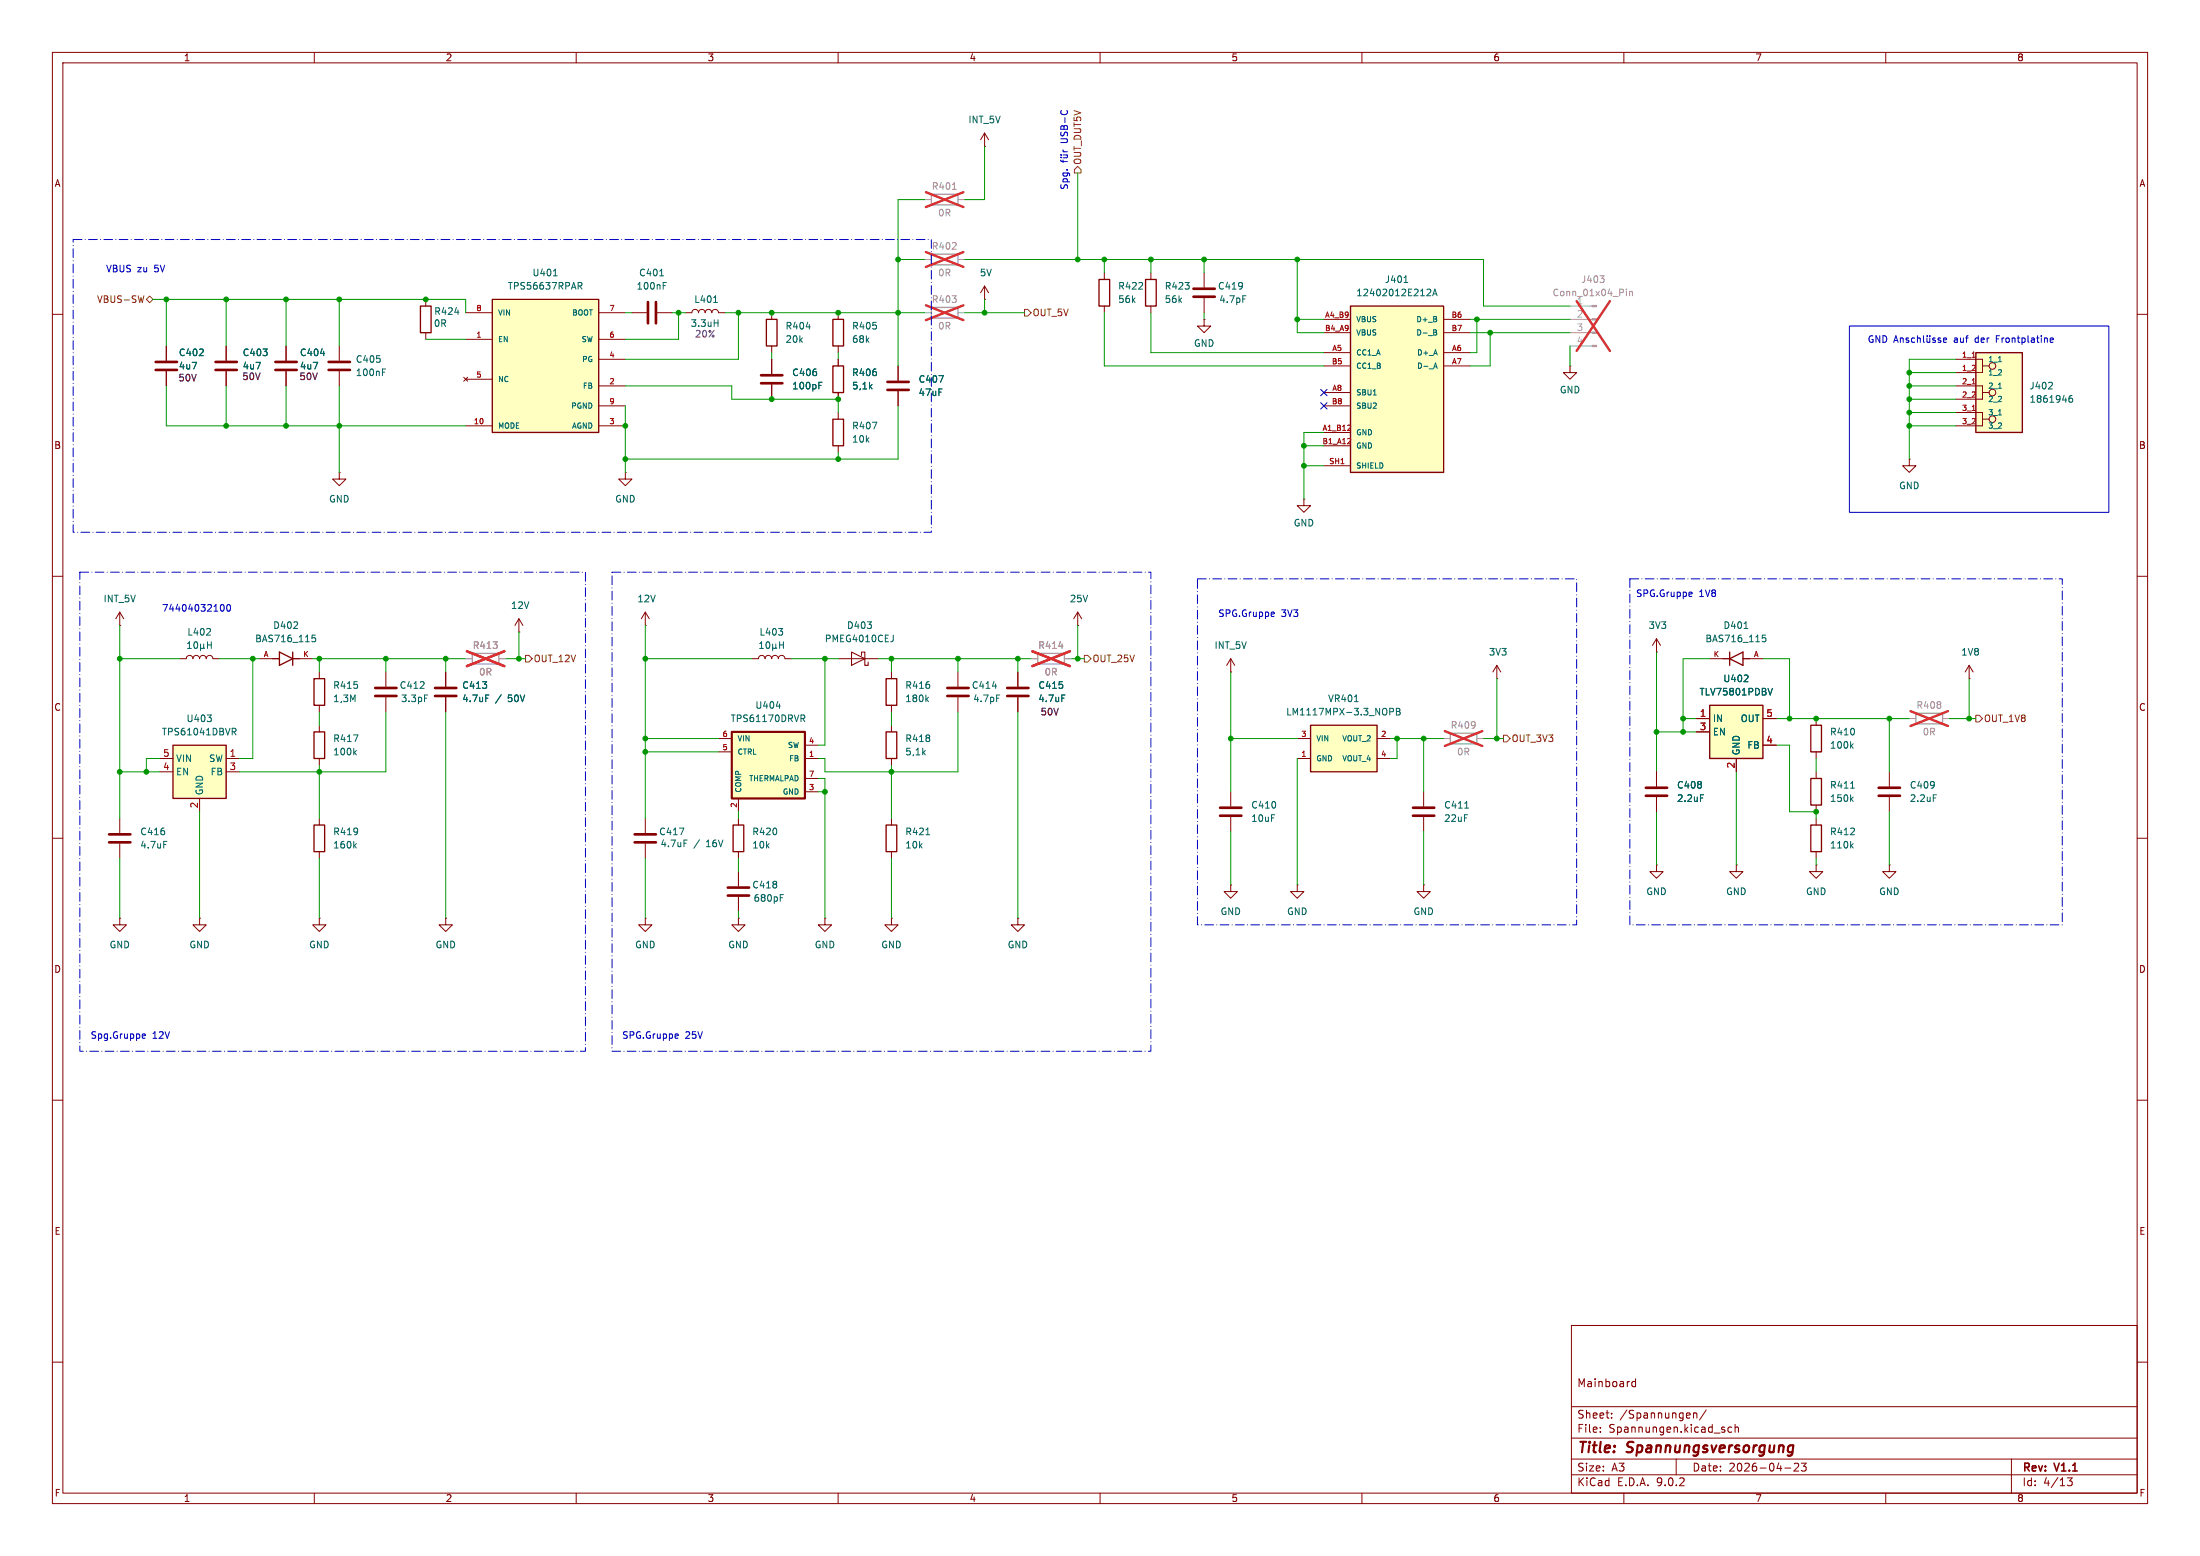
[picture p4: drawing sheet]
<svg xmlns="http://www.w3.org/2000/svg" width="420mm" height="297mm" viewBox="0 0 420 297" stroke-linecap="round" stroke-linejoin="round" font-family="sans-serif">
<g fill="none" stroke="#840000" stroke-width=".19">
<path d="M10 10h400v277h-400zM12 12h396v273h-396zM60 10v2M110 10v2M160 10v2M210 10v2M260 10v2M310 10v2M360 10v2M10 60h2M408 60h2M10 110h2"/>
<path d="M99.1 118.1l-.8 1.3M99.1 118.1l.7 1.3M99.1 118.1v2.6M408 110h2M73.7 128.3v2.8M73.7 133.1v2.8M99.1 120.7h.1M170.2 128.3v1.2M170.2 134.6v1.3M10 160h2M408 160h2M123.2 175.3v1.2h1.3l-1.3 1.3-1.3-1.3h1.3"/>
<path d="M123.2 175.3h.1M141 175.3v1.2h1.2l-1.2 1.3-1.3-1.3h1.3M141 175.3h.1M141 166.4v2.8M141 171.2v2.8M10 210h2M408 210h2M300 253h108v32h-108zM10 260h2M300 278.5h108M300 274.5h108M300 268.5h108"/>
<path d="M305.5 273.2v.2M305.5 272.5v.1M307.7 270.5v.2M307.7 269.8v.1M312.2 263.2v1.5M312.2 263.8l-.4-.1-.3 .3 .2 .6h.5M320 278.5v3M323.3 269.7v1M323.3 269.8l.2-.1 .4 .1v.9M325.7 269.1l-1.3 1.9M330.6 272.5l-.4-.1-.3 .3 .1 .6h.6M331.2 272.5l.2-.1 .4 .1 .1 .9"/>
<path d="M331.2 271.9v1.5M342.5 279.4l.6-.1 .2 .1 .1 .3-1 1.1h1M343.9 279.3h.9l-.5 .6 .4 .1v.6l-.2 .2-.6-.2M384 278.5v6.5M408 260h2M60 285v2M110 285v2M160 285v2M210 285v2M260 285v2M300 281.5h108M310 285v2"/>
<path d="M340.7 280.2h1.2M360 285v2M394.7 282.1h.9l-.5 .6 .4 .1v.6l-.2 .2-.6-.1"/>
</g>
<path d="M342.2 275.9l.1 .1M342.4 275.9l-.2 1.6" fill="none" stroke="#840000" stroke-width=".4"/>
<path d="M169.2 129.5h2v5.1h-2z" fill="none" stroke="#840000" stroke-width=".25"/>
<path d="M81 132.7h.6M176.9 133.4l.3 .5M177.2 133.1l-.4 .5M149 171.4h.4M149 170.8h.6" fill="none" stroke="#006464" stroke-width=".19"/>
<path d="M71.6 131.3h4.1M71.6 132.8h4.1M138.9 169.4h4.1M138.9 170.9h4.1" fill="none" stroke="#840000" stroke-width=".51"/>
<path d="M139.7 139.7h14v12.7h-14z" fill="#ffffc2"/>
<path d="M139.7 139.7h14v12.7h-14z" fill="none" stroke="#840000" stroke-width=".41"/>
<g fill="none" stroke="#840000" stroke-width=".19">
<path d="M120.6 59.7h2.8M125.5 59.7h2.8M130.8 59.7h1.3a.64 .64 0 0 1 .6-.6 .64 .64 0 0 1 .6 .6 .64 .64 0 0 1 .7-.6 .64 .64 0 0 1 .6 .6 .64 .64 0 0 1 .7-.6 .64 .64 0 0 1 .6 .6 .64 .64 0 0 1 .6-.6 .64 .64 0 0 1 .7 .6h1.2M147.3 59.7v1.3M147.3 66v1.3M147.3 68.6v2.8M147.3 73.4v2.8M160 78.7v1.3M160 85.1v1.3M205.7 119.4h.1M205.7 116.8l-.7 1.3M205.7 116.8l.8 1.3"/>
<path d="M205.7 116.8v2.6M160 125.7h7.6M137.2 141h2.5M137.2 143.5h2.5M141 152.4v2.5M141 156.2v1.3M153.7 142.2h2.5M153.7 144.8h2.5M153.7 148.6h2.5M153.7 151.1h2.5M170.2 156.2v1.3M141 162.6v1.2"/>
<path d="M157.5 175.3v1.2h1.2l-1.2 1.3-1.3-1.3h1.3M157.5 175.3h.1M170.2 175.3v1.2h1.2l-1.2 1.3-1.3-1.3h1.3M170.2 175.3h.1M170.2 162.6v1.2M194.3 175.3v1.2h1.3l-1.3 1.3-1.3-1.3h1.3M194.3 175.3h.1M360.7 165.1v1.3h1.2l-1.2 1.2-1.3-1.2h1.3M360.7 165.1h.1"/>
</g>
<g fill="none" stroke="#006464" stroke-width=".19">
<path d="M125.9 52.6h.8M126.6 54.5h.4M126.6 53.9h.6M136.2 57.7h.8M136.3 61.6h.8M137.1 61v1.3M153.9 62.4h.8M156.3 73.6h.4M156.3 73h.6M166.5 80.6h.9l-.6 1.3M148.2 134.8h.8M152.9 136.5h.5l.2 .2-.1 .4h-.6"/>
<path d="M153.2 137.1l.4 .6M170.5 121.2v.9l-.3 .4M176.8 159.3h.7"/>
</g>
<path d="M146.3 61h2v5h-2zM159 80h2v5.1h-2zM140 157.5h2v5.1h-2zM169.2 157.5h2v5.1h-2z" fill="none" stroke="#840000" stroke-width=".25"/>
<path d="M198.1 124.7h5.1v2h-5.1z" fill="none" stroke="#a1a1a1" stroke-width=".25"/>
<path d="M196.8 125.7h1.3M203.2 125.7h1.3" fill="none" stroke="#a1a1a1" stroke-width=".19"/>
<path d="M202.1 123.3h.8" fill="none" stroke="#989898" stroke-width=".19"/>
<path d="M197.1 124.3l7.1 2.8M204.2 124.3l-7.1 2.8" fill="none" stroke="#e12e31" stroke-width=".46"/>
<path d="M123.7 57.7v4M125.2 57.7v4M145.3 71.6h4.1M145.3 73.2h4.1" fill="none" stroke="#840000" stroke-width=".51"/>
<path d="M162.6 124.5l2.5 1.2-2.5 1.3zM164.5 125.1v-.6h.6v2.5h.6v-.6" fill="none" stroke="#840000" stroke-width=".2"/>
<path d="M94 57.2h20.3v25.4h-20.3z" fill="#ffffc2"/>
<path d="M80.3 58.4h2v5.1h-2zM94 57.2h20.3v25.4h-20.3zM169.2 139.7h2v5.1h-2zM59.9 157.5h2.1v5.1h-2.1zM345.7 148.6h2v5.1h-2z" fill="none" stroke="#840000" stroke-width=".25"/>
<g fill="none" stroke="#840000" stroke-width=".19">
<path d="M188 27.9h.1M188 25.4l-.8 1.3M188 25.4l.7 1.3M188 25.4v2.5M81.3 57.2v1.2M88.9 59.7h5.1M114.3 59.7h5.1M31.7 66v2.8M31.7 70.9v2.8M43.2 66v2.8M43.2 70.9v2.8M54.6 66v2.8"/>
<path d="M54.6 70.9v2.8M64.8 66v2.8M64.8 70.9v2.8M81.3 63.5v1.3M88.5 72l.8 .8M88.9 64.8h5.1M88.9 72.4h5.1M89.3 72l-.8 .8M114.3 64.8h5.1M114.3 68.6h5.1M114.3 73.7h5.1M114.3 77.5h5.1"/>
<path d="M64.8 90.2v1.2h1.2l-1.2 1.3-1.3-1.3h1.3M64.8 90.2h.1M88.9 81.3h5.1M114.3 81.3h5.1M119.4 90.2v1.2h1.2l-1.2 1.3-1.3-1.3h1.3M119.4 90.2h.1M22.9 119.4h.1M22.9 116.8l-.8 1.3M22.9 116.8l.7 1.3M22.9 116.8v2.6M123.2 119.4h.1M123.2 116.8l-.8 1.3"/>
<path d="M123.2 116.8l.8 1.3M123.2 116.8v2.6M85.1 128.3v2.8M85.1 133.1v2.8M143.5 125.7h1.3a.64 .64 0 0 1 .6-.6 .64 .64 0 0 1 .6 .6 .64 .64 0 0 1 .7-.6 .64 .64 0 0 1 .6 .6 .64 .64 0 0 1 .7-.6 .64 .64 0 0 1 .6 .6 .64 .64 0 0 1 .6-.6 .64 .64 0 0 1 .7 .6h1.2M170.2 138.4v1.3M61 156.2v1.3M123.2 156.2v2.8M170.2 144.8v1.3M346.7 147.3v1.3M346.7 153.7v1.2M61 162.6v1.2"/>
<path d="M123.2 161v2.8"/>
</g>
<g fill="none" stroke="#006464" stroke-width=".19">
<path d="M86.8 59.6h.8M105.7 52.6h.7M110.4 53.9h.5l.2 .3-.1 .3-.6 .1M110.7 54.6l.4 .6M61.2 67.5h.8M73 71h.4M73 70.4h.6M148.6 120h.8l-.4 .4M92.7 132.7h.6M145 123.8h.7M145 122.9l.4-.4v1.3M146.4 122.6l.1-.1a.68 .68 0 0 1 .5 .6 .68 .68 0 0 1-.5 .7l-.3-.5z"/>
<path d="M147.5 123.6l.2 .2 .4-.2M147.5 122.9v1.3M148.1 123.6l.2 .2M148.1 122.9v.7M148.8 122.5v1.3M148.8 123.1h.8M149.3 120.6v.5M149.6 122.5v1.3M129.7 158.1h.9l-.6 1.2M353.3 150.4h.7M353.4 152.5l.4 .5M353.8 152.1l-.5 .5"/>
<path d="M67.7 161.4l.3 .5M68 161l-.5 .5M130.6 160.3h.6"/>
</g>
<path d="M29.7 69.1h4.1M29.7 70.6h4.1M41.1 69.1h4.1M41.1 70.6h4.1M52.6 69.1h4M52.6 70.6h4M62.7 69.1h4.1M62.7 70.6h4.1M83.1 131.3h4M83.1 132.8h4M121.2 159.3h4M121.2 160.8h4" fill="none" stroke="#840000" stroke-width=".51"/>
<path d="M365.8 136.1h5v2.1h-5z" fill="none" stroke="#a1a1a1" stroke-width=".25"/>
<path d="M364.5 137.2h1.3M370.8 137.2h1.3" fill="none" stroke="#a1a1a1" stroke-width=".19"/>
<path d="M364.7 135.7l7.2 2.9M371.9 135.7l-7.2 2.9" fill="none" stroke="#e12e31" stroke-width=".46"/>
<path d="M33 142.2h10.2v10.2h-10.2z" fill="#ffffc2"/>
<path d="M159 69.9h2v5h-2zM159 61h2v5h-2zM52.1 125.7h1.2M53.3 124.5l2.6 1.2-2.6 1.3zM55.9 125.7h1.2M55.9 124.5v2.5M59.9 139.7h2.1v5.1h-2.1zM59.9 129.5h2.1v5.1h-2.1zM345.7 138.4h2v5.1h-2zM33 142.2h10.2v10.2h-10.2z" fill="none" stroke="#840000" stroke-width=".25"/>
<g fill="none" stroke="#840000" stroke-width=".19">
<path d="M160 59.7v1.3M188 57.2h.1M188 54.6l-.8 1.3M188 54.6l.7 1.3M188 54.6v2.6M160 66v1.3M160 68.6v1.3M160 74.9v1.3M171.4 69.9v2.7M171.4 74.7v2.8M34.3 125.7h1.3a.64 .64 0 0 1 .6-.6 .64 .64 0 0 1 .6 .6 .64 .64 0 0 1 .7-.6 .64 .64 0 0 1 .6 .6 .64 .64 0 0 1 .6-.6 .64 .64 0 0 1 .7 .6 .64 .64 0 0 1 .6-.6 .64 .64 0 0 1 .6 .6h1.3M49.5 125.7h2.6"/>
<path d="M57.1 125.7h2.6M61 128.3v1.2M61 134.6v1.3M61 138.4v1.3M182.9 128.3v2.8M182.9 133.1v2.8M194.3 128.3v2.8M194.3 133.1v2.8M346.7 137.2v1.2M22.9 156.2v2.8M30.5 144.8h2.5M30.5 147.3h2.5"/>
<path d="M38.1 152.4v2.5M43.2 144.8h2.5M43.2 147.3h2.5M61 144.8v1.3M346.7 143.5v1.3M22.9 175.3v1.2h1.2l-1.2 1.3-1.3-1.3h1.3M22.9 175.3h.1M22.9 161v2.8M38.1 175.3v1.2h1.3l-1.3 1.3-1.3-1.3h1.3M38.1 175.3h.1M61 175.3v1.2h1.2l-1.2 1.3-1.3-1.3h1.3M61 175.3h.1"/>
<path d="M85.1 175.3v1.2h1.3l-1.3 1.3-1.3-1.3h1.3M85.1 175.3h.1"/>
</g>
<g fill="none" stroke="#006464" stroke-width=".19">
<path d="M179.2 71.7h.9l-.6 1.3M35.8 123.8h.7M35.8 122.9l.4-.4v1.3M37.2 122.6l.1-.1a.68 .68 0 0 1 .5 .6 .68 .68 0 0 1-.5 .7 .84 .84 0 0 1-.1-1.2zM38.3 123.6l.2 .2 .4-.2M38.3 122.9v1.3M38.9 123.6l.2 .2M38.9 122.9v.7M39.4 121.2h.8M39.6 136.5h.7l-.4 .5M39.6 122.5v1.3M39.6 123.1h.7"/>
<path d="M40.1 120.1v.4M40.3 137.1v.5M40.3 122.5v1.3M44.3 139h.5l.3 .3-.2 .3-.6 .1M44.6 139.7l.5 .6M60.2 121.2h-.6l-.1 .6 .2-.1 .4 .1 .2 .2-.1 .4-.2 .1-.5-.1M189.5 131h.7M190.3 132.7h.6M202.7 132.7h.6M67.5 140.3h.8l-.5 1.2M67.7 143.6l.3 .5M68 143.2l-.5 .5"/>
<path d="M353.4 142.3l.4 .5M353.8 142l-.5 .5M31.3 160.6h.6"/>
</g>
<path d="M169.4 72.9h4.1M169.4 74.4h4.1M180.8 131.3h4.1M180.8 132.8h4.1M192.3 131.3h4M192.3 132.8h4M20.8 159.3h4.1M20.8 160.8h4.1" fill="none" stroke="#840000" stroke-width=".51"/>
<path d="M177.8 37.1h5.1v2h-5.1zM177.8 48.5h5.1v2h-5.1zM177.8 58.7h5.1v2h-5.1zM90.2 124.7h5v2h-5z" fill="none" stroke="#a1a1a1" stroke-width=".25"/>
<path d="M176.5 38.1h1.3M182.9 38.1h1.2M176.5 49.5h1.3M176.5 59.7h1.3M182.9 49.5h1.2M182.9 59.7h1.2M88.9 125.7h1.3M95.2 125.7h1.3" fill="none" stroke="#a1a1a1" stroke-width=".19"/>
<path d="M181.8 36.1h.7" fill="none" stroke="#989898" stroke-width=".19"/>
<path d="M176.8 36.7l7.1 2.8M183.9 36.7l-7.1 2.8M176.8 48.1l7.1 2.8M176.8 58.3l7.1 2.8M183.9 48.1l-7.1 2.8M183.9 58.3l-7.1 2.8M89.1 124.3l7.2 2.8M96.3 124.3l-7.2 2.8" fill="none" stroke="#e12e31" stroke-width=".46"/>
<path d="M257.8 58.4h17.8v31.8h-17.8z" fill="#ffffc2"/>
<path d="M209.8 53.3h2v5.1h-2zM218.7 53.3h2v5.1h-2zM257.8 58.4h17.8v31.8h-17.8z" fill="none" stroke="#840000" stroke-width=".25"/>
<g fill="none" stroke="#840000" stroke-width=".19">
<path d="M210.8 52.1v1.2M210.8 58.4v1.3M219.7 52.1v1.2M219.7 58.4v1.3M229.9 52.1v2.8M229.9 56.9v2.8M229.9 61v1.2h1.2l-1.2 1.3-1.3-1.3h1.3M229.9 61h.1M252.7 61h5.1M252.7 67.3h5.1M252.7 69.9h5.1M252.7 74.9h5.1"/>
<path d="M252.7 77.5h5.1M252.7 63.5h5.1M275.6 61h5.1M275.6 67.3h5.1M275.6 69.9h5.1M275.6 63.5h5.1M299.7 69.9v1.2h1.3l-1.3 1.3-1.3-1.3h1.3M299.7 69.9h.1M252.7 82.6h5.1M252.7 88.9h5.1M252.7 85.1h5.1"/>
</g>
<path d="M237.3 56.5h.6M268 53.9h.8M272.6 55.2l.4 .1 .1 .3-.7 .9h.7M273.5 56.5l.4-1.3 .5 1.3M273.6 56.1h.6M262.2 75.4h.5M273.7 62.9l.5 .1v.2l-.2 .2M273.7 63.4h.3M273.8 70h.5M274 63.4l.3 .2-.1 .3-.5 .1M274 69.3l.4 1M274.2 61v.3" fill="none" stroke="#006464" stroke-width=".19"/>
<path d="M257.2 82.2h.7M257.2 84.7h.7M257.8 81.2v.4M257.8 83.8v.3" fill="none" stroke="#a90000" stroke-width=".19"/>
<path d="M227.8 55.1h4.1M227.8 56.6h4.1" fill="none" stroke="#840000" stroke-width=".51"/>
<g fill="#a1a1a1" stroke="#a1a1a1" stroke-width=".19">
<path d="M303.9 58.3h.9v.2h-.9z"/>
<path d="M303.9 60.8h.9v.3h-.9z"/>
<path d="M303.9 63.4h.9v.2h-.9z"/>
<path d="M303.9 65.9h.9v.3h-.9z"/>
</g>
<path d="M299.7 58.4h4.2M299.7 61h4.2M299.7 63.5h4.2M299.7 66h4.2" fill="none" stroke="#a1a1a1" stroke-width=".19"/>
<path d="M305.4 52.6h.8l-.4 .5M306.1 53.2l.1 .2-.1 .5M310.5 55.2v.1M310.5 55.6v.9M311.1 55.6v.9M311.1 55.7l.2-.1 .3 .1v.8" fill="none" stroke="#989898" stroke-width=".19"/>
<path d="M301 57.5l6.3 9.5M307.3 57.5l-6.3 9.5" fill="none" stroke="#e12e31" stroke-width=".46"/>
<path d="M377.2 67.3h8.9v15.3h-8.9z" fill="#ffffc2"/>
<path d="M377.2 67.3h8.9v15.3h-8.9z" fill="none" stroke="#840000" stroke-width=".25"/>
<g fill="none" stroke="#840000" stroke-width=".19">
<path d="M373.4 68.6h5.1v2.5h-5.1M373.4 73.7h5.1v2.5h-5.1M373.4 78.7h5.1v2.6h-5.1M378.5 69.9h1.2M378.5 74.9h1.2M248.9 95.3v1.2h1.3l-1.3 1.3-1.3-1.3h1.3M248.9 95.3h.1M364.5 87.6v1.3h1.3l-1.3 1.3-1.3-1.3h1.3M364.5 87.6h.1M378.5 80h1.2M234.9 128.3h.1M234.9 125.7v2.6"/>
<path d="M234.9 125.7l-.7 1.3M234.9 125.7l.8 1.3M285.7 129.5h.1M285.7 127l-.7 1.3M285.7 127l.8 1.3M285.7 127v2.5M375.9 129.5h.1M375.9 127l-.7 1.3M375.9 127l.8 1.3M375.9 127v2.5M234.9 151.1v2.8M234.9 156v2.8"/>
<path d="M271.8 151.1v2.8M271.8 156v2.8M234.9 168.9v1.3h1.3l-1.3 1.3-1.2-1.3h1.2M234.9 168.9h.1"/>
<circle cx="380.4" cy="69.8" r=".63"/>
<circle cx="380.4" cy="74.9" r=".63"/>
<circle cx="380.4" cy="80" r=".63"/>
</g>
<path d="M381.5 69h.6M381.5 74.1h.6M381.5 79.2h.6M391.7 73l.1 .2v.3l-.8 .7h.8M395.6 75.5l-.4 .1a.86 .86 0 0 0 0 1.2l.4-.1 .1-.5-.3-.2-.3 .1-.1 .1M279.6 154.2h.8" fill="none" stroke="#006464" stroke-width=".19"/>
<path d="M376.5 68.2h.6M376.5 73.3h.6M376.5 78.4h.6" fill="none" stroke="#a90000" stroke-width=".19"/>
<path d="M232.9 154.2h4.1M232.9 155.7h4.1M269.7 154.2h4.1M269.7 155.7h4.1" fill="none" stroke="#840000" stroke-width=".51"/>
<path d="M250.2 138.4h12.7v8.9h-12.7z" fill="#ffffc2"/>
<path d="M250.2 138.4h12.7v8.9h-12.7zM328.9 125.7h1.3M330.2 125.7l2.5-1.2v2.5zM330.2 124.5v2.5M332.7 125.7h1.3M345.7 157.5h2v5.1h-2z" fill="none" stroke="#840000" stroke-width=".25"/>
<g fill="none" stroke="#840000" stroke-width=".19">
<path d="M316.2 124.5h.1M316.2 121.9v2.6M316.2 121.9l-.7 1.3M316.2 121.9l.8 1.3M326.4 125.7h2.5M334 125.7h2.5M247.6 141h2.6M247.6 144.8h2.6M262.9 141h2.5M262.9 144.8h2.5M316.2 147.3v2.8M316.2 152.1v2.8"/>
<path d="M346.7 156.2v1.3M247.6 168.9v1.3h1.3l-1.3 1.3-1.2-1.3h1.2M247.6 168.9h.1M271.8 168.9v1.3h1.2l-1.2 1.3-1.3-1.3h1.3M271.8 168.9h.1M316.2 165.1v1.3h1.3l-1.3 1.2-1.2-1.2h1.2M316.2 165.1h.1M331.5 165.1v1.3h1.2l-1.2 1.2-1.3-1.2h1.3M331.5 165.1h.1M346.7 162.6v1.2"/>
</g>
<path d="M333 120h.7M258.6 133.9h.7M265.3 135.9l.6-.1 .1-.2v-.3l-.7-.1v1.3M266.6 135.2h.4l.2 .2-.2 .4 .2 .1 .1 .3-.2 .3h-.5zM266.6 135.8h.4M337.1 121.2h-.6l-.1 .6 .2-.1 .4 .1 .1 .2v.4l-.2 .1-.5-.1M324.6 151.7h.6M353.4 161.4l.4 .5M353.8 161l-.5 .5" fill="none" stroke="#006464" stroke-width=".19"/>
<path d="M276.9 140h5v2h-5z" fill="none" stroke="#a1a1a1" stroke-width=".25"/>
<path d="M275.6 141h1.3M281.9 141h1.3" fill="none" stroke="#a1a1a1" stroke-width=".19"/>
<path d="M275.8 139.6l7.2 2.8M283 139.6l-7.2 2.8" fill="none" stroke="#e12e31" stroke-width=".46"/>
<path d="M314.2 150.4h4.1M314.2 151.9h4.1" fill="none" stroke="#840000" stroke-width=".51"/>
<path d="M326.4 134.6h10.1v10.2h-10.1z" fill="#ffffc2"/>
<path d="M326.4 134.6h10.1v10.2h-10.1z" fill="none" stroke="#840000" stroke-width=".25"/>
<g fill="none" stroke="#840000" stroke-width=".19">
<path d="M31.7 66v2.8M31.7 70.9v2.8M43.2 66v2.8M43.2 70.9v2.8M54.6 66v2.8M54.6 70.9v2.8M147.3 68.6v2.8M147.3 73.4v2.8M160 68.6v1.3M160 74.9v1.3M171.4 69.9v2.7M171.4 74.7v2.8"/>
<path d="M85.1 128.3v2.8M85.1 133.1v2.8M194.3 128.3v2.8M194.3 133.1v2.8M323.8 137.2h2.6M323.8 139.7h2.6M336.5 137.2h2.6M316.2 147.3v2.8M316.2 152.1v2.8M331.5 144.8v2.5M336.5 142.2h2.6M360.7 147.3v2.8"/>
<path d="M360.7 152.1v2.8M346.7 165.1v1.3h1.3l-1.3 1.2-1.3-1.2h1.3M346.7 165.1h.1"/>
</g>
<path d="M61.2 67.5h.8M156.3 73.6h.4M156.3 73h.6M179.2 71.7h.9l-.6 1.3M92.7 132.7h.6M202.7 132.7h.6M332.9 130.1h.8M333.6 129v.4M337.5 131.4l.4 1.3 .5-1.3M324.6 151.7h.6M369.1 151.7h.6" fill="none" stroke="#006464" stroke-width=".19"/>
<path d="M358.6 150.4h4.1M358.6 151.9h4.1" fill="none" stroke="#840000" stroke-width=".51"/>
<path d="M205.7 31.8l.7 .6v.6h-1.3v-.6zM27.5 56.5l-.3 1.2M27.9 57.2l.7-.7 .6 .7-.6 .6zM195.6 59.1h.6l.6 .6-.6 .6h-.6zM100.3 125.1h.7l.6 .6-.6 .7h-.7zM207 125.1h.6l.7 .6-.7 .7h-.6zM377.2 136.5h.6l.7 .7-.7 .6h-.6zM287 140.3h.7l.6 .7-.6 .6h-.7z" fill="none" stroke="#725600" stroke-width=".19"/>
<g fill="none" stroke="#009600" stroke-width=".19">
<path d="M176.5 38.1h-5.1v31.8M188 27.9v10.2h-3.9M205.7 33v16.5M29.2 57.2h59.7v2.5M31.7 57.2v8.8M43.2 57.2v8.8M54.6 57.2v8.8M64.8 57.2v8.8M119.4 59.7h1.2M128.3 59.7h2.5M129.5 59.7v5.1h-10.1M138.4 59.7h38.1"/>
<path d="M141 59.7v8.9h-21.6M171.4 49.5h5.1M184.1 59.7h11.5M184.1 49.5h99.1v8.9h16.5M188 57.2v2.5M210.8 49.5v2.6M210.8 59.7v10.2h41.9M219.7 49.5v2.6M219.7 59.7v7.6h33M229.9 49.5v2.6M229.9 59.7v1.3M247.6 49.5v14h5.1"/>
<path d="M31.7 73.7v7.6h57.2M43.2 73.7v7.6M54.6 73.7v7.6M64.8 73.7v16.5M81.3 64.8h7.6M119.4 77.5v12.7M119.4 73.7h20.3v2.5h20.3v2.5M147.3 67.3v1.3M160 67.3v1.3M171.4 77.5v10.1h-52M247.6 61h5.1M280.7 61h19"/>
<path d="M280.7 63.5h19M281.9 61v6.3h-1.2M284.5 63.5v6.4h-3.8M299.7 66v3.9M364.5 73.7h8.9M364.5 76.2h8.9M364.5 78.7h8.9M364.5 71.1h8.9M373.4 68.6h-8.9v19M160 86.4v1.2M248.9 88.9h3.8M248.9 85.1h3.8"/>
<path d="M252.7 82.6h-3.8v12.7M364.5 81.3h8.9M22.9 119.4v36.8M123.2 119.4v36.8M205.7 119.4v6.3M22.9 125.7h11.4M41.9 125.7h7.6M48.3 125.7v19.1h-2.6M59.7 125.7h29.2M61 125.7v2.6M61 135.9v2.5M73.7 135.9v11.4h-28"/>
<path d="M73.7 125.7v2.6M85.1 125.7v2.6M85.1 135.9v39.4M96.5 125.7h3.8M99.1 120.7v5M123.2 125.7h20.3M151.1 125.7h8.9M157.5 125.7v16.5h-1.3M167.6 125.7h29.2M170.2 125.7v2.6M170.2 135.9v2.5M182.9 135.9v11.4h-25.4v-2.5h-1.3"/>
<path d="M182.9 125.7v2.6M194.3 125.7v2.6M194.3 135.9v39.4M204.5 125.7h2.5M234.9 128.3v22.8M285.7 129.5v11.5M316.2 124.5v22.8M316.2 139.7h7.6M321.3 137.2h2.5M326.4 125.7h-5.1v14M336.5 125.7h5.1v11.5M339.1 137.2h25.4"/>
<path d="M360.7 137.2v10.1M372.1 137.2h5.1M375.9 129.5v7.7M22.9 147.3h7.6M30.5 144.8h-2.6v2.5M38.1 154.9v20.4M61 146.1v10.1M123.2 143.5h14M123.2 141h14M141 154.9v1.3M156.2 148.6h1.3v26.7M156.2 151.1h1.3"/>
<path d="M170.2 146.1v10.1M234.9 141h12.7M234.9 158.8v10.1M247.6 144.8v24.1M265.4 141h10.2M266.7 141v3.8h-1.3M271.8 141v10.1M271.8 158.8v10.1M283.2 141h3.8M316.2 154.9v10.2M331.5 147.3v17.8M339.1 142.2h2.5v12.7h5.1v1.3"/>
<path d="M346.7 144.8v2.5M360.7 154.9v10.2M22.9 163.8v11.5M61 163.8v11.5M123.2 163.8v11.5M141 163.8v2.6M141 174v1.3M170.2 163.8v11.5M346.7 163.8v1.3"/>
</g>
<path d="M252.1 76.9l1.2 1.2M252.1 74.3l1.2 1.2M253.3 76.9l-1.2 1.2M253.3 74.3l-1.2 1.2" fill="none" stroke="#000084" stroke-width=".19"/>
<g fill="none" stroke="#0000c2" stroke-width=".19">
<path d="M202.5 30.5l.2 .3h1.1M202.5 29.6h.1M202.5 30.1h.1M202.6 21.1v.1M202.9 28.6l.3 .4M202.9 30.5v.5M202.9 29.6h.9M202.9 29h.9M203.7 29.6l.1 .2-.1 .3h-.8M203.7 21.1v.1M353.1 62.2h49.5v35.6h-49.5zM357.5 64.1a.59 .59 0 0 0-.7 .6 .59 .59 0 0 0 .7 .6l.1-.5h-.3"/>
<path d="M358.9 64.1v1.3l-.8-1.3v1.3M359.5 64.1a.64 .64 0 0 1 .7 .6 .64 .64 0 0 1-.7 .7zM361.5 65.4l.4-1.3 .5 1.3M361.6 65h.6M362.8 64.5v.9M362.8 64.6l.2-.1 .3 .1v.8M364.4 64.6l-.3-.1-.2 .2v.2l.5 .1v.3h-.5M365.5 64.6l-.4-.1-.2 .2 .1 .6h.5M366.1 64.6l.1-.1 .3 .1 .1 .8M366.1 64.1v1.3M367.2 64.1v1.1l.2 .2M367.9 64.5v.8l.3 .1 .2-.2"/>
<path d="M367.9 64.1v.1M368.4 64.1v.1M368.4 64.5v.9M369.4 64.6l-.3-.1-.1 .2v.2l.4 .1v.3h-.4M370.5 64.6l-.3-.1-.2 .2v.2l.5 .1v.3h-.5M371 64.9l.6-.1v-.2l-.4-.1-.2 .2 .1 .6h.5M377.7 64.6l-.4-.1-.2 .2 .1 .6h.5M377.7 64.1v1.3M378.2 64.9l.6-.1v-.2l-.4-.1-.2 .2 .1 .6h.5M379.4 64.5v.9M379.7 64.5l-.3 .2M391.4 65.2l.2 .2 .3-.1"/>
<path d="M391.4 64.7l.2-.2 .4 .2v.1l-.6 .1M42.2 115.5l.2-.1a.68 .68 0 0 1 .4 .6 .68 .68 0 0 1-.4 .7l-.2-.2M43.4 115.5l.2-.1a.68 .68 0 0 1 .4 .6 .68 .68 0 0 1-.4 .7l-.3-.5zM243.1 116.8l.2 .3-.6 .2M243.2 117.6l-.1 .1M322.9 113l.1 .3-.6 .1M323 113.8l-.1 .1M27.2 198.1h.5M27.2 197.4l.4-.1 .2 .4-.6 .1M129.3 197.3l.2 .4-.6 .1M129.4 198.1l-.1 .1"/>
</g>
<path d="M14 45.7h163.8v55.9h-163.8zM15.2 109.2h96.6v91.5h-96.6zM116.8 109.2h102.9v91.5h-102.9zM228.6 110.5h72.4v66h-72.4zM311.1 110.5h82.6v66h-82.6z" fill="none" stroke="#0000c2" stroke-width=".19" stroke-dasharray="1.7 .6 0 .6"/>
<path d="M202.1 123.3h.8" fill="none" stroke="#989898" stroke-width=".19"/>
<path d="M88.9 125.7h1.3M95.2 125.7h1.3M196.8 125.7h1.3M203.2 125.7h1.3" fill="none" stroke="#a1a1a1" stroke-width=".19"/>
<path d="M89.1 124.3l7.2 2.8M96.3 124.3l-7.2 2.8M197.1 124.3l7.1 2.8M204.2 124.3l-7.1 2.8" fill="none" stroke="#e12e31" stroke-width=".46"/>
<g fill="#009600" stroke="#009600" stroke-width=".19">
<circle cx="141" cy="59.7" r=".46"/>
<circle cx="147.3" cy="59.7" r=".46"/>
<circle cx="147.3" cy="76.2" r=".46"/>
<circle cx="157.5" cy="125.7" r=".46"/>
<circle cx="170.2" cy="125.7" r=".46"/>
<circle cx="119.4" cy="81.3" r=".46"/>
<circle cx="119.4" cy="87.6" r=".46"/>
<circle cx="160" cy="87.6" r=".46"/>
<circle cx="160" cy="59.7" r=".46"/>
<circle cx="171.4" cy="49.5" r=".46"/>
<circle cx="171.4" cy="59.7" r=".46"/>
<circle cx="160" cy="76.2" r=".46"/>
<circle cx="188" cy="59.7" r=".46"/>
<circle cx="31.7" cy="57.2" r=".46"/>
<circle cx="43.2" cy="57.2" r=".46"/>
<circle cx="22.9" cy="125.7" r=".46"/>
<circle cx="61" cy="125.7" r=".46"/>
<circle cx="48.3" cy="125.7" r=".46"/>
<circle cx="54.6" cy="57.2" r=".46"/>
<circle cx="64.8" cy="81.3" r=".46"/>
<circle cx="43.2" cy="81.3" r=".46"/>
<circle cx="54.6" cy="81.3" r=".46"/>
<circle cx="123.2" cy="141" r=".46"/>
<circle cx="123.2" cy="143.5" r=".46"/>
<circle cx="129.5" cy="59.7" r=".46"/>
<circle cx="73.7" cy="125.7" r=".46"/>
<circle cx="64.8" cy="57.2" r=".46"/>
<circle cx="81.3" cy="57.2" r=".46"/>
<circle cx="27.9" cy="147.3" r=".46"/>
<circle cx="22.9" cy="147.3" r=".46"/>
<circle cx="85.1" cy="125.7" r=".46"/>
<circle cx="61" cy="147.3" r=".46"/>
<circle cx="123.2" cy="125.7" r=".46"/>
<circle cx="99.1" cy="125.7" r=".46"/>
<circle cx="157.5" cy="151.1" r=".46"/>
<circle cx="205.7" cy="125.7" r=".46"/>
<circle cx="194.3" cy="125.7" r=".46"/>
<circle cx="182.9" cy="125.7" r=".46"/>
<circle cx="170.2" cy="147.3" r=".46"/>
<circle cx="247.6" cy="61" r=".46"/>
<circle cx="210.8" cy="49.5" r=".46"/>
<circle cx="205.7" cy="49.5" r=".46"/>
<circle cx="219.7" cy="49.5" r=".46"/>
<circle cx="284.5" cy="63.5" r=".46"/>
<circle cx="281.9" cy="61" r=".46"/>
<circle cx="247.6" cy="49.5" r=".46"/>
<circle cx="229.9" cy="49.5" r=".46"/>
<circle cx="364.5" cy="76.2" r=".46"/>
<circle cx="364.5" cy="81.3" r=".46"/>
<circle cx="364.5" cy="78.7" r=".46"/>
<circle cx="360.7" cy="137.2" r=".46"/>
<circle cx="375.9" cy="137.2" r=".46"/>
<circle cx="364.5" cy="73.7" r=".46"/>
<circle cx="364.5" cy="71.1" r=".46"/>
<circle cx="234.9" cy="141" r=".46"/>
<circle cx="248.9" cy="85.1" r=".46"/>
<circle cx="271.8" cy="141" r=".46"/>
<circle cx="285.7" cy="141" r=".46"/>
<circle cx="266.7" cy="141" r=".46"/>
<circle cx="248.9" cy="88.9" r=".46"/>
<circle cx="321.3" cy="137.2" r=".46"/>
<circle cx="321.3" cy="139.7" r=".46"/>
<circle cx="316.2" cy="139.7" r=".46"/>
<circle cx="341.6" cy="137.2" r=".46"/>
<circle cx="346.7" cy="137.2" r=".46"/>
<circle cx="346.7" cy="154.9" r=".46"/>
</g>
<g font-size="2.8" fill="#840000">
<text x="301" y="277.9">Title:</text>
<text x="310.6" y="277.9">Spannungsversorgung</text>
</g>
<g font-size="2.1" fill="#840000">
<text x="301" y="265">Mainboard</text>
<text x="301" y="273.7">File:</text>
<text x="301" y="271">Sheet:</text>
<text x="307.1" y="273.7">Spannungen.kicad_sch</text>
<text x="309.2" y="271">/Spannungen/</text>
<text x="301" y="281.1">Size:</text>
<text x="307.6" y="281.1">A3</text>
<text x="323" y="281.1">Date:</text>
<text x="330" y="281.1">2026-04-23</text>
<text x="386" y="281.3">Rev:</text>
<text x="392.4" y="281.3">V1.1</text>
<text x="301" y="283.9">KiCad</text>
<text x="308.7" y="283.9">E.D.A.</text>
<text x="316.3" y="283.9">9.0.2</text>
<text x="386" y="283.9">Id:</text>
<text x="390.1" y="283.9">4/13</text>
</g>
<g font-size="1.8" fill="#840000">
<text x="35" y="11.9">1</text>
<text x="85" y="11.9">2</text>
<text x="135" y="11.9">3</text>
<text x="185" y="11.9">4</text>
<text x="235" y="11.9">5</text>
<text x="285" y="11.9">6</text>
<text x="335" y="11.9">7</text>
<text x="385" y="11.9">8</text>
<text x="10.3" y="35.9">A</text>
<text x="408.3" y="35.9">A</text>
<text x="10.3" y="85.9">B</text>
<text x="408.2" y="85.9">B</text>
<text x="10.3" y="135.9">C</text>
<text x="408.2" y="135.9">C</text>
<text x="10.3" y="185.9">D</text>
<text x="408.2" y="185.9">D</text>
<text x="10.3" y="235.9">E</text>
<text x="408.3" y="235.9">E</text>
<text x="10.3" y="285.9">F</text>
<text x="35" y="286.9">1</text>
<text x="85" y="286.9">2</text>
<text x="135" y="286.9">3</text>
<text x="185" y="286.9">4</text>
<text x="235" y="286.9">5</text>
<text x="285" y="286.9">6</text>
<text x="335" y="286.9">7</text>
<text x="385" y="286.9">8</text>
<text x="408.3" y="285.9">F</text>
</g>
<g font-size="1.8" fill="#006464">
<text x="184.8" y="23.7">INT_5V</text>
<text x="101.6" y="52.9">U401</text>
<text x="121.9" y="52.9">C401</text>
<text x="187" y="52.9">5V</text>
<text x="96.8" y="55.5">TPS56637RPAR</text>
<text x="121.4" y="55.5">100nF</text>
<text x="132.4" y="58">L401</text>
<text x="213.4" y="55.5">R422</text>
<text x="213.4" y="58">56k</text>
<text x="222.3" y="55.5">R423</text>
<text x="222.3" y="58">56k</text>
<text x="232.4" y="55.5">C419</text>
<text x="232.7" y="58">4.7pF</text>
<text x="258.8" y="56.7">12402012E212A</text>
<text x="264.3" y="54.2">J401</text>
<text x="82.7" y="62.6">0R</text>
<text x="82.8" y="60.3">R424</text>
<text x="131.8" y="62.6">3.3uH</text>
<text x="149.9" y="63.1">R404</text>
<text x="149.9" y="65.6">20k</text>
<text x="162.6" y="63.1">R405</text>
<text x="162.6" y="65.6">68k</text>
<text x="34" y="68.2">C402</text>
<text x="34" y="70.7">4u7</text>
<text x="46.2" y="68.2">C403</text>
<text x="57.2" y="68.2">C404</text>
<text x="67.8" y="69.4">C405</text>
<text x="67.8" y="72">100nF</text>
<text x="151.1" y="72">C406</text>
<text x="162.6" y="72">R406</text>
<text x="227.8" y="66.4">GND</text>
<text x="151.1" y="74.5">100pF</text>
<text x="162.6" y="74.5">5,1k</text>
<text x="175.3" y="73.3">C407</text>
<text x="175.3" y="75.8">47uF</text>
<text x="297.7" y="75.3">GND</text>
<text x="387.4" y="74.5">J402</text>
<text x="387.4" y="77.1">1861946</text>
<text x="162.6" y="82.1">R407</text>
<text x="162.6" y="84.7">10k</text>
<text x="362.5" y="93.6">GND</text>
<text x="62.7" y="96.1">GND</text>
<text x="117.3" y="96.1">GND</text>
<text x="246.9" y="100.7">GND</text>
<text x="19.7" y="115.2">INT_5V</text>
<text x="97.5" y="116.4">12V</text>
<text x="121.6" y="115.2">12V</text>
<text x="204.1" y="115.2">25V</text>
<text x="35.7" y="121.5">L402</text>
<text x="48.6" y="122.8">BAS716_115</text>
<text x="52.1" y="120.2">D402</text>
<text x="144.9" y="121.5">L403</text>
<text x="157.4" y="122.8">PMEG4010CEJ</text>
<text x="161.6" y="120.2">D403</text>
<text x="231.8" y="124.1">INT_5V</text>
<text x="284.1" y="125.3">3V3</text>
<text x="314.6" y="120.2">3V3</text>
<text x="325.5" y="122.8">BAS716_115</text>
<text x="328.9" y="120.2">D401</text>
<text x="374.3" y="125.3">1V8</text>
<text x="63.5" y="131.7">R415</text>
<text x="76.2" y="131.7">C412</text>
<text x="88.1" y="131.7">C413</text>
<text x="172.7" y="131.7">R416</text>
<text x="185.4" y="131.7">C414</text>
<text x="198.1" y="131.7">C415</text>
<text x="328.9" y="130.4">U402</text>
<text x="63.5" y="134.2">1,3M</text>
<text x="76.5" y="134.2">3.3pF</text>
<text x="88.1" y="134.2">4.7uF</text>
<text x="94.6" y="134.2">/</text>
<text x="97.1" y="134.2">50V</text>
<text x="144.1" y="135.5">U404</text>
<text x="172.7" y="134.2">180k</text>
<text x="185.7" y="134.2">4.7pF</text>
<text x="198.1" y="134.2">4.7uF</text>
<text x="245.4" y="136.8">LM1117MPX-3.3_NOPB</text>
<text x="253.4" y="134.2">VR401</text>
<text x="324.4" y="132.9">TLV75801PDBV</text>
<text x="30.8" y="140.6">TPS61041DBVR</text>
<text x="35.5" y="138">U403</text>
<text x="63.5" y="141.8">R417</text>
<text x="139.4" y="138">TPS61170DRVR</text>
<text x="172.7" y="141.8">R418</text>
<text x="326.9" y="138">IN</text>
<text x="326.9" y="140.6">EN</text>
<text x="332.2" y="138">OUT</text>
<text x="333.5" y="143.1">FB</text>
<text x="349.3" y="140.6">R410</text>
<text x="349.3" y="143.1">100k</text>
<text x="33.5" y="145.6">VIN</text>
<text x="33.5" y="148.2">EN</text>
<text x="39.8" y="145.6">SW</text>
<text x="40.1" y="148.2">FB</text>
<text x="63.5" y="144.4">100k</text>
<text x="172.7" y="144.4">5,1k</text>
<text x="332.3" y="144.3" transform="rotate(-90 332.3 144.3)">GND</text>
<text x="39" y="151.9" transform="rotate(-90 39 151.9)">GND</text>
<text x="238.8" y="154.5">C410</text>
<text x="275.6" y="154.5">C411</text>
<text x="320" y="150.7">C408</text>
<text x="320" y="153.3">2.2uF</text>
<text x="349.3" y="150.7">R411</text>
<text x="349.3" y="153.3">150k</text>
<text x="364.5" y="150.7">C409</text>
<text x="364.5" y="153.3">2.2uF</text>
<text x="26.7" y="159.6">C416</text>
<text x="63.5" y="159.6">R419</text>
<text x="125.7" y="159.6">C417</text>
<text x="126" y="161.9">4.7uF</text>
<text x="132.4" y="161.9">/</text>
<text x="134.9" y="161.9">16V</text>
<text x="143.5" y="159.6">R420</text>
<text x="172.7" y="159.6">R421</text>
<text x="238.8" y="157.1">10uF</text>
<text x="275.6" y="157.1">22uF</text>
<text x="349.3" y="159.6">R412</text>
<text x="26.7" y="162.2">4.7uF</text>
<text x="63.5" y="162.2">160k</text>
<text x="143.5" y="162.2">10k</text>
<text x="172.7" y="162.2">10k</text>
<text x="349.3" y="162.2">110k</text>
<text x="143.5" y="169.8">C418</text>
<text x="143.8" y="172.3">680pF</text>
<text x="314.2" y="171">GND</text>
<text x="329.4" y="171">GND</text>
<text x="344.7" y="171">GND</text>
<text x="358.6" y="171">GND</text>
<text x="232.9" y="174.9">GND</text>
<text x="245.6" y="174.9">GND</text>
<text x="269.7" y="174.9">GND</text>
<text x="20.8" y="181.2">GND</text>
<text x="36.1" y="181.2">GND</text>
<text x="58.9" y="181.2">GND</text>
<text x="83.1" y="181.2">GND</text>
<text x="121.2" y="181.2">GND</text>
<text x="138.9" y="181.2">GND</text>
<text x="155.4" y="181.2">GND</text>
<text x="168.1" y="181.2">GND</text>
<text x="192.3" y="181.2">GND</text>
</g>
<g font-size="1.8" fill="#0000c2">
<text x="204.1" y="27.2" transform="rotate(-90 204.1 27.2)">USB-C</text>
<text x="204.1" y="36.3" transform="rotate(-90 204.1 36.3)">Spg.</text>
<text x="20.2" y="52.2">VBUS</text>
<text x="26.2" y="52.2">zu</text>
<text x="29.6" y="52.2">5V</text>
<text x="373.1" y="65.6">auf</text>
<text x="381.5" y="65.6">Frontplatine</text>
<text x="30.8" y="116.9">74404032100</text>
<text x="232.5" y="118">SPG.Gruppe</text>
<text x="244.6" y="118">3V3</text>
<text x="312.2" y="114.2">SPG.Gruppe</text>
<text x="324.3" y="114.2">1V8</text>
<text x="17.2" y="198.5">Spg.Gruppe</text>
<text x="29.1" y="198.5">12V</text>
<text x="118.7" y="198.5">SPG.Gruppe</text>
<text x="130.8" y="198.5">25V</text>
</g>
<g font-size="1.8" fill="#725600">
<text x="206.6" y="31.6" transform="rotate(-90 206.6 31.6)">OUT_DUT5V</text>
<text x="18.4" y="58">VBUS-SW</text>
<text x="197" y="60.6">OUT_5V</text>
<text x="101.8" y="126.6">OUT_12V</text>
<text x="208.5" y="126.6">OUT_25V</text>
<text x="288.5" y="141.8">OUT_3V3</text>
<text x="378.7" y="138">OUT_1V8</text>
</g>
<g font-size="1.8" fill="#989898">
<text x="177.8" y="36.4">R401</text>
<text x="179" y="41.5">0R</text>
<text x="177.8" y="47.9">R402</text>
<text x="179" y="52.9">0R</text>
<text x="177.8" y="58">R403</text>
<text x="296.3" y="56.7">Conn_01x04_Pin</text>
<text x="300.9" y="58.2">1</text>
<text x="301.8" y="54.2">J403</text>
<text x="179" y="63.1">0R</text>
<text x="90.2" y="124.1">R413</text>
<text x="198.1" y="124.1">R414</text>
<text x="91.4" y="129.1">0R</text>
<text x="199.3" y="129.1">0R</text>
<text x="365.7" y="135.5">R408</text>
<text x="276.8" y="139.3">R409</text>
<text x="367" y="140.6">0R</text>
<text x="278.1" y="144.4">0R</text>
</g>
<g font-size="1.8" fill="#840084">
<text x="132.6" y="64.6">20%</text>
<text x="46.2" y="70.7">4u7</text>
<text x="57.2" y="70.7">4u7</text>
<text x="34" y="73">50V</text>
<text x="46.2" y="72.7">50V</text>
<text x="57.1" y="72.7">50V</text>
<text x="198.6" y="136.8">50V</text>
</g>
<g font-size="1.8" fill="#aaa">
<text x="300.9" y="60.7">2</text>
<text x="300.9" y="63.2">3</text>
<text x="300.9" y="65.8">4</text>
</g>
<g font-size="1.8" fill="#a90000">
<text x="324.4" y="136.9">1</text>
<text x="337.1" y="136.9">5</text>
<text x="324.4" y="139.4">3</text>
<text x="337.1" y="142">4</text>
<text x="31" y="144.5">5</text>
<text x="31" y="147.1">4</text>
<text x="43.7" y="144.5">1</text>
<text x="43.7" y="147.1">3</text>
<text x="331.2" y="146.8" transform="rotate(-90 331.2 146.8)">2</text>
<text x="37.8" y="154.4" transform="rotate(-90 37.8 154.4)">2</text>
</g>
<g font-size="1.4" fill="#a90000">
<text x="90.8" y="59.4">8</text>
<text x="116.2" y="59.4">7</text>
<text x="90.8" y="64.5">1</text>
<text x="116.2" y="64.5">6</text>
<text x="252.8" y="60.7">A4_B9</text>
<text x="252.8" y="63.2">B4_A9</text>
<text x="277" y="60.7">B6</text>
<text x="277" y="63.2">B7</text>
<text x="116.2" y="68.3">4</text>
<text x="254.2" y="69.6">B5</text>
<text x="254.2" y="67.1">A5</text>
<text x="277.1" y="67.1">A6</text>
<text x="277.1" y="69.6">A7</text>
<text x="374.4" y="68.3">1_1</text>
<text x="374.4" y="70.9">1_2</text>
<text x="90.8" y="72.1">5</text>
<text x="116.2" y="73.4">2</text>
<text x="116.2" y="77.2">9</text>
<text x="254.2" y="77.2">B8</text>
<text x="254.2" y="74.7">A8</text>
<text x="374.4" y="73.4">2_1</text>
<text x="374.4" y="75.9">2_2</text>
<text x="90.3" y="81">10</text>
<text x="116.2" y="81">3</text>
<text x="252.4" y="82.3">A1_B12</text>
<text x="374.4" y="78.5">3_1</text>
<text x="374.4" y="81">3_2</text>
<text x="252.4" y="84.8">B1_A12</text>
<text x="253.6" y="88.6">SH1</text>
<text x="50.2" y="125.5">A</text>
<text x="57.8" y="125.5">K</text>
<text x="327" y="125.5">K</text>
<text x="334.7" y="125.5">A</text>
<text x="137.8" y="140.7">6</text>
<text x="137.8" y="143.3">5</text>
<text x="154.3" y="142">4</text>
<text x="248.3" y="140.7">3</text>
<text x="263.5" y="140.7">2</text>
<text x="154.3" y="144.5">1</text>
<text x="154.3" y="148.3">7</text>
<text x="248.3" y="144.5">1</text>
<text x="263.5" y="144.5">4</text>
<text x="140.7" y="154.3" transform="rotate(-90 140.7 154.3)">2</text>
<text x="154.3" y="150.9">3</text>
</g>
<g font-size="1.4" fill="#006464">
<text x="95" y="60.4">VIN</text>
<text x="95" y="65.5">EN</text>
<text x="109.1" y="60.4">BOOT</text>
<text x="110.9" y="65.5">SW</text>
<text x="258.8" y="61.7">VBUS</text>
<text x="258.8" y="64.2">VBUS</text>
<text x="270.3" y="61.7">D+_B</text>
<text x="270.3" y="64.2">D-_B</text>
<text x="111" y="69.3">PG</text>
<text x="258.8" y="68">CC1_A</text>
<text x="258.8" y="70.6">CC1_B</text>
<text x="270.4" y="68">D+_A</text>
<text x="270.4" y="70.6">D-_A</text>
<text x="379.5" y="69.3">1_1</text>
<text x="379.5" y="71.9">1_2</text>
<text x="95" y="73.1">NC</text>
<text x="111.1" y="74.4">FB</text>
<text x="258.8" y="75.7">SBU1</text>
<text x="379.5" y="74.4">2_1</text>
<text x="379.5" y="76.9">2_2</text>
<text x="95" y="82">MODE</text>
<text x="108.9" y="78.2">PGND</text>
<text x="109.1" y="82">AGND</text>
<text x="258.8" y="78.2">SBU2</text>
<text x="258.8" y="83.3">GND</text>
<text x="379.5" y="79.5">3_1</text>
<text x="379.5" y="82">3_2</text>
<text x="258.8" y="89.6">SHIELD</text>
<text x="258.8" y="85.8">GND</text>
<text x="140.7" y="141.7">VIN</text>
<text x="150.3" y="143">SW</text>
<text x="251.2" y="141.7">VIN</text>
<text x="256.1" y="141.7">VOUT_2</text>
<text x="140.7" y="144.2">CTRL</text>
<text x="142.9" y="149.3">THERMALPAD</text>
<text x="150.5" y="145.5">FB</text>
<text x="251.2" y="145.5">GND</text>
<text x="256.1" y="145.5">VOUT_4</text>
<text x="141.7" y="151.4" transform="rotate(-90 141.7 151.4)">COMP</text>
<text x="149.3" y="151.9">GND</text>
</g>
</svg>
